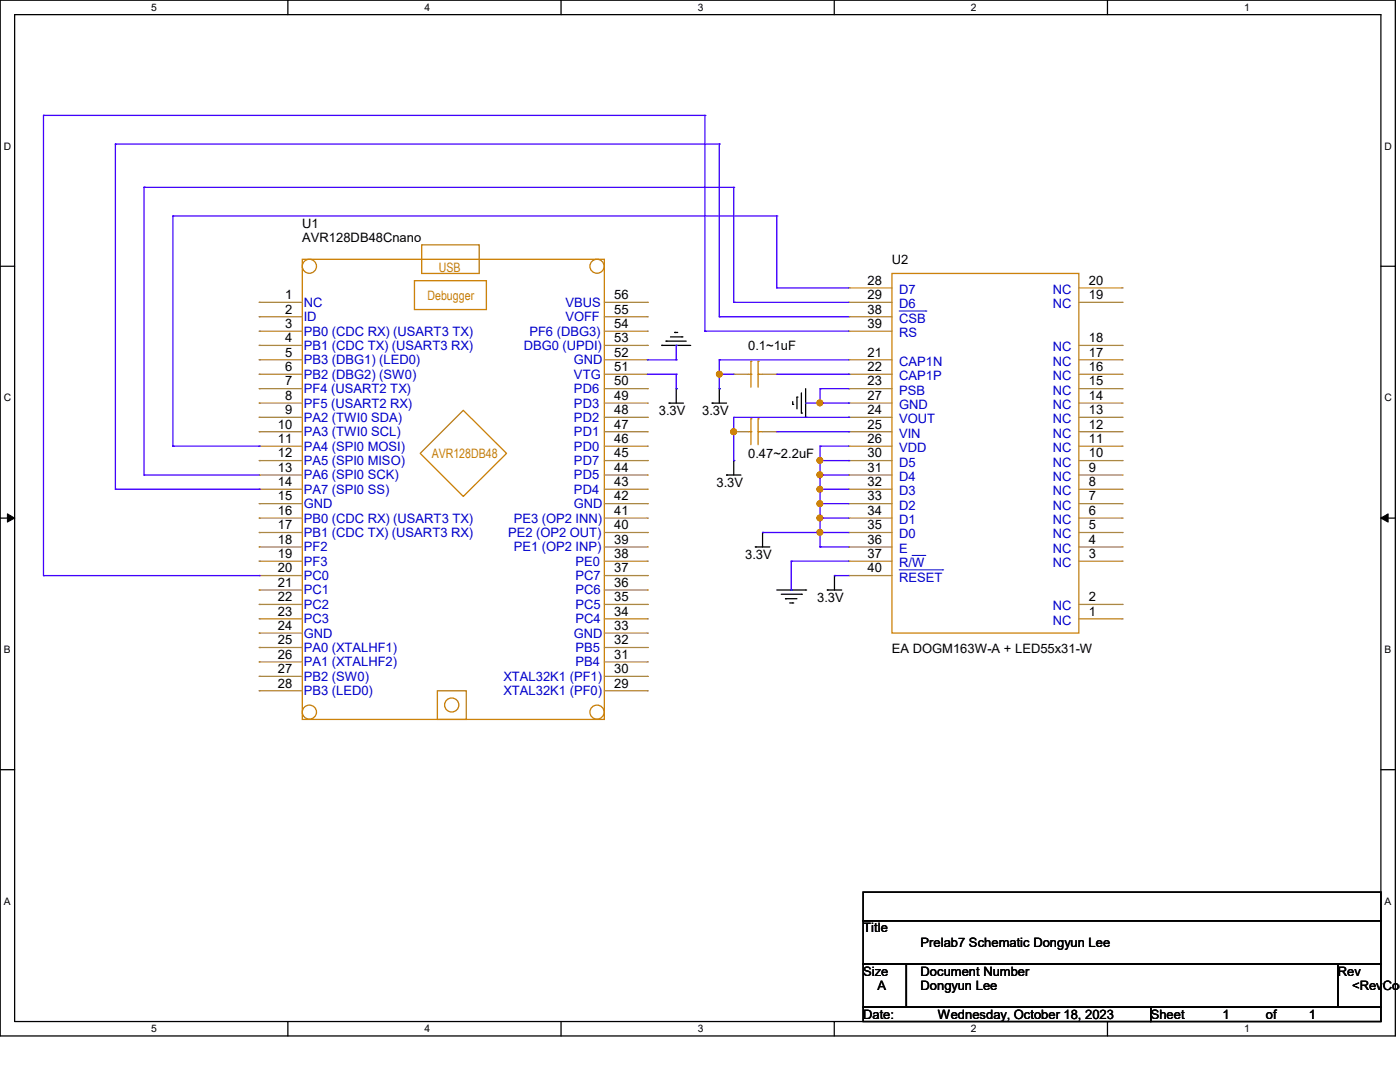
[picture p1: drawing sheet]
<svg xmlns="http://www.w3.org/2000/svg" width="279mm" height="216mm" viewBox="0 0 279 216" stroke-linecap="round" stroke-linejoin="round" font-family="sans-serif">
<path d="M0 0h278.5v206.7h-278.5zM2.9 2.9h272.7v200.9h-272.7z" fill="none" stroke="#000" stroke-width=".25"/>
<g fill="#fff">
<path d="M30.2 .3h1.1v2.3h-1.1z"/>
<path d="M30.2 204.1h1.1v2.3h-1.1z"/>
</g>
<path d="M57.4 0v2.9M57.4 203.8v2.9" fill="none" stroke="#000" stroke-width=".25"/>
<g fill="#fff">
<path d="M84.7 .3h1.1v2.3h-1.1z"/>
<path d="M84.7 204.1h1.1v2.3h-1.1z"/>
</g>
<path d="M112 0v2.9M112 203.8v2.9" fill="none" stroke="#000" stroke-width=".25"/>
<g fill="#fff">
<path d="M139.2 .3h1.1v2.3h-1.1z"/>
<path d="M139.2 204.1h1.1v2.3h-1.1z"/>
</g>
<path d="M166.5 0v2.9M166.5 203.8v2.9" fill="none" stroke="#000" stroke-width=".25"/>
<g fill="#fff">
<path d="M193.8 .3h1.1v2.3h-1.1z"/>
<path d="M193.8 204.1h1.1v2.3h-1.1z"/>
</g>
<path d="M221 0v2.9M221 203.8v2.9" fill="none" stroke="#000" stroke-width=".25"/>
<g fill="#fff">
<path d="M248.3 .3h1.1v2.3h-1.1z"/>
<path d="M248.3 204.1h1.1v2.3h-1.1z"/>
<path d="M.8 28h1.4v2.3h-1.4z"/>
<path d="M276.3 28h1.4v2.3h-1.4z"/>
<path d="M.8 78.2h1.4v2.3h-1.4z"/>
<path d="M276.3 78.2h1.4v2.3h-1.4z"/>
</g>
<path d="M0 53.1h2.9M275.6 53.1h2.9" fill="none" stroke="#000" stroke-width=".25"/>
<g fill="#fff">
<path d="M.8 128.5h1.3v2.2h-1.3z"/>
<path d="M276.3 128.5h1.3v2.2h-1.3z"/>
</g>
<path d="M0 103.4h2.9M275.6 103.4h2.9" fill="none" stroke="#000" stroke-width=".25"/>
<path d="M1.5 102.5l1.4 .9-1.4 .8zM275.6 103.4l1.4-.9v1.7z" fill="#000" stroke="#000" stroke-width=".2"/>
<g fill="#fff">
<path d="M.8 178.7h1.3v2.2h-1.3z"/>
<path d="M276.3 178.7h1.3v2.2h-1.3z"/>
</g>
<g fill="none" stroke="#000" stroke-width=".25">
<path d="M132.1 68.9h.1M132.1 68.9h5.7M132.9 68.1h.1M132.9 68.1h4M133.8 67.2h2.3M134.7 66.3h.1M134.7 66.3h.6M135 77.6h.1M135 77.6v2.8M136.1 67.2h.1M143.6 77.6h.1M143.6 77.6v2.8"/>
<path d="M159 79.2h.1M159 79.2v2.4M159.9 78.4v4M160.8 77.6v5.7M133.5 80.4h.1M133.5 80.4h2.9M142.1 80.4h.1M142.1 80.4h2.9M145 94.8h.1M145 94.8h2.9M146.4 91.9h.1M146.4 91.9v2.9"/>
<path d="M158.2 80.7h.1M158.2 80.1v.6M159.9 82.4h.1M160.8 83.3h.1M150.7 109.1h.1M150.7 109.1h2.9M152.2 106.3h.1M152.2 106.3v2.8M155 117.7h5.8M155.9 118.6h4M156.8 119.5h.1M156.8 119.5h2.2"/>
<path d="M159.9 118.6h.1M160.8 117.7h.1M165.1 117.7h.1M165.1 117.7h2.9M166.5 114.9h.1M166.5 114.9v2.8M157.6 120.3h.6M158.2 120.3h.1M0 153.6h2.9M275.6 153.6h2.9M172.3 178h103.3v5.7h-103.3zM172.3 183.7h103.3v8.7h-103.3z"/>
<path d="M172.3 192.4h8.6v8.6h-8.6zM180.9 192.4h86.1v8.6h-86.1zM267 192.4h8.6v8.6h-8.6zM172.3 201h57.4v2.8h-57.4zM229.7 201h45.9v2.8h-45.9z"/>
</g>
<g fill="none" stroke="#cc8006" stroke-width=".25">
<path d="M60.3 51.7h60.3v91.9h-60.3zM82.7 56h14.4v5.8h-14.4zM84.2 48.9h11.4v5.7h-11.4zM178 54.6h37.3v71.7h-37.3zM149.3 74.7h.6M149.9 74.7h.1M149.9 72.1h.1M149.9 72.1v5.2M151.3 72.1h.1M151.3 74.7h.1M151.3 72.1v5.2M151.3 74.7h.9"/>
<path d="M89.6 84.7l2.9-2.8 8.6 8.6-8.6 8.6-8.6-8.6zM149.3 86.1h.6M149.9 86.1h.1M149.9 83.6h.1M149.9 83.6v5.1M151.3 83.6h.1M151.3 86.1h.1M151.3 86.1h.9M151.3 83.6v5.1M87.3 137.8h5.7v5.8h-5.7z"/>
<circle cx="61.8" cy="53.1" r="1.41"/>
<circle cx="119.2" cy="53.1" r="1.41"/>
<circle cx="61.8" cy="142.1" r="1.41"/>
<circle cx="90.2" cy="140.7" r="1.41"/>
<circle cx="119.2" cy="142.1" r="1.41"/>
</g>
<g fill="none" stroke="#a84" stroke-width=".25">
<path d="M169.4 57.4h.1M169.4 57.4h8.6M215.3 57.4h8.6M223.9 57.4h.1M51.7 60.3h.1M51.7 63.2h.1M51.7 66.1h.1M51.7 68.9h.1M51.7 71.8h.1M51.7 74.7h.1M51.7 77.6h.1M51.7 77.6h8.6"/>
<path d="M51.7 74.7h8.6M51.7 71.8h8.6M51.7 68.9h8.6M51.7 60.3h8.6M51.7 63.2h8.6M51.7 66.1h8.6M120.6 77.6h8.6M120.6 74.7h8.6M120.6 71.8h8.6M120.6 68.9h8.6M120.6 60.3h8.6M120.6 63.2h8.6"/>
<path d="M120.6 66.1h8.6M129.2 60.3h.1M129.2 63.2h.1M129.2 66.1h.1M129.2 68.9h.1M129.2 71.8h.1M129.2 74.7h.1M129.2 77.6h.1M146.4 74.7h.1M146.4 74.7h2.9M152.2 74.7h2.8M155 74.7h.1"/>
<path d="M169.4 71.8h.1M169.4 74.7h.1M169.4 77.6h.1M169.4 60.3h.1M169.4 63.2h.1M169.4 66.1h.1M169.4 77.6h8.6M169.4 74.7h8.6M169.4 71.8h8.6M169.4 60.3h8.6M169.4 63.2h8.6M169.4 66.1h8.6"/>
<path d="M215.3 77.6h8.6M215.3 74.7h8.6M215.3 71.8h8.6M215.3 68.9h8.6M215.3 60.3h8.6M223.9 77.6h.1M223.9 74.7h.1M223.9 71.8h.1M223.9 68.9h.1M223.9 60.3h.1M51.7 80.4h.1M51.7 83.3h.1"/>
<path d="M51.7 86.1h.1M51.7 89h.1M51.7 91.9h.1M51.7 94.8h.1M51.7 97.6h.1M51.7 97.6h8.6M51.7 94.8h8.6M51.7 91.9h8.6M51.7 89h8.6M51.7 86.1h8.6M51.7 83.3h8.6M51.7 80.4h8.6"/>
<path d="M120.6 97.6h8.6M120.6 94.8h8.6M120.6 91.9h8.6M120.6 89h8.6M120.6 86.1h8.6M120.6 83.3h8.6M120.6 80.4h8.6M129.2 80.4h.1M129.2 83.3h.1M129.2 86.1h.1M129.2 89h.1M129.2 91.9h.1"/>
<path d="M129.2 94.8h.1M129.2 97.6h.1M146.4 86.1h.1M146.4 86.1h2.9M152.2 86.1h2.8M155 86.1h.1M169.4 83.3h.1M169.4 86.1h.1M169.4 89h.1M169.4 80.4h.1M169.4 91.9h.1M169.4 94.8h.1"/>
<path d="M169.4 97.6h.1M169.4 97.6h8.6M169.4 94.8h8.6M169.4 91.9h8.6M169.4 89h8.6M169.4 86.1h8.6M169.4 83.3h8.6M169.4 80.4h8.6M215.3 97.6h8.6M215.3 94.8h8.6M215.3 91.9h8.6M215.3 89h8.6"/>
<path d="M215.3 86.1h8.6M215.3 83.3h8.6M215.3 80.4h8.6M223.9 97.6h.1M223.9 94.8h.1M223.9 91.9h.1M223.9 89h.1M223.9 86.1h.1M223.9 83.3h.1M223.9 80.4h.1M51.7 100.5h.1M51.7 103.4h.1"/>
<path d="M51.7 106.3h.1M51.7 109.1h.1M51.7 112h.1M51.7 114.9h.1M51.7 117.7h.1M51.7 112h8.6M51.7 109.1h8.6M51.7 106.3h8.6M51.7 103.4h8.6M51.7 100.5h8.6M51.7 114.9h8.6M51.7 117.7h8.6"/>
<path d="M120.6 112h8.6M120.6 109.1h8.6M120.6 106.3h8.6M120.6 103.4h8.6M120.6 100.5h8.6M120.6 114.9h8.6M120.6 117.7h8.6M129.2 100.5h.1M129.2 103.4h.1M129.2 106.3h.1M129.2 109.1h.1M129.2 112h.1"/>
<path d="M129.2 114.9h.1M129.2 117.7h.1M169.4 100.5h.1M169.4 103.4h.1M169.4 106.3h.1M169.4 109.1h.1M169.4 112h.1M169.4 114.9h.1M169.4 112h8.6M169.4 109.1h8.6M169.4 106.3h8.6M169.4 103.4h8.6"/>
<path d="M169.4 100.5h8.6M169.4 114.9h8.6M215.3 112h8.6M215.3 109.1h8.6M215.3 106.3h8.6M215.3 103.4h8.6M215.3 100.5h8.6M223.9 112h.1M223.9 109.1h.1M223.9 106.3h.1M223.9 103.4h.1M223.9 100.5h.1"/>
<path d="M51.7 120.6h.1M51.7 123.5h.1M51.7 126.3h.1M51.7 129.2h.1M51.7 132.1h.1M51.7 135h.1M51.7 137.8h.1M51.7 123.5h8.6M51.7 120.6h8.6M51.7 126.3h8.6M51.7 129.2h8.6M51.7 132.1h8.6"/>
<path d="M51.7 135h8.6M51.7 137.8h8.6M120.6 123.5h8.6M120.6 120.6h8.6M120.6 126.3h8.6M120.6 129.2h8.6M120.6 132.1h8.6M120.6 135h8.6M120.6 137.8h8.6M129.2 120.6h.1M129.2 123.5h.1M129.2 126.3h.1"/>
<path d="M129.2 129.2h.1M129.2 132.1h.1M129.2 135h.1M129.2 137.8h.1M215.3 123.5h8.6M215.3 120.6h8.6M223.9 123.5h.1M223.9 120.6h.1"/>
</g>
<path d="M179.5 62.1h5.3M184.8 62.1h.1M179.5 113.7h8.6M182 110.8h2.6M184.6 110.8h.1M188.1 113.7h.1" fill="none" stroke="#00c" stroke-width=".2"/>
<g fill="none" stroke="#4200ff" stroke-width=".25">
<path d="M8.7 23h.1M8.7 23h132M8.7 23v91.9M23 28.7h.1M23 28.7h120.6M23 28.7v68.9M28.7 37.4h.1M28.7 37.4h117.7M28.7 37.4v57.4M140.7 23h.1M140.7 23v43.1M143.6 28.7h.1"/>
<path d="M143.6 28.7v34.5M146.4 37.4h.1M146.4 37.4v22.9M34.5 43.1h.1M34.5 43.1h120.5M34.5 43.1v45.9M155 57.4h.1M155 43.1h.1M155 57.4h14.4M155 43.1v14.3M129.2 71.8h5.8M129.2 74.7h5.8"/>
<path d="M135 71.8h.1M135 68.9h.1M135 74.7h.1M135 77.6h.1M135 68.9v2.9M135 74.7v2.9M140.7 66.1h.1M140.7 66.1h28.7M143.6 63.2h.1M143.6 71.8h.1M143.6 74.7h.1M143.6 77.6h.1"/>
<path d="M143.6 63.2h25.8M143.6 71.8v5.8M143.6 71.8h25.8M143.6 74.7h2.8M146.4 60.3h.1M146.4 60.3h23M155 74.7h14.4M163.7 77.6h.1M163.7 77.6v2.8M163.7 77.6h5.7M169.4 74.7h.1M23 97.6h.1"/>
<path d="M23 97.6h28.7M28.7 94.8h.1M28.7 94.8h23M34.5 89h.1M34.5 89h17.2M51.7 89h.1M51.7 97.6h.1M146.4 86.1h.1M146.4 91.9h.1M155 86.1h14.4M160.8 80.4h8.6M163.7 80.4h.1"/>
<path d="M163.7 94.8h.1M163.7 97.6h.1M163.7 89h.1M163.7 91.9h.1M163.7 89h5.7M163.7 94.8h5.7M163.7 97.6h5.7M163.7 89v20.1M163.7 91.9h5.7M169.4 91.9h.1M169.4 86.1h.1M169.4 83.3h.1"/>
<path d="M169.4 80.4h.1M169.4 83.3h-23v8.6M8.7 114.9h.1M8.7 114.9h43M51.7 114.9h.1M152.2 106.3h.1M152.2 106.3h17.2M157.9 112h.1M157.9 117.7h.1M157.9 112h11.5M157.9 112v5.7M163.7 109.1h.1"/>
<path d="M163.7 100.5h.1M163.7 103.4h.1M163.7 106.3h.1M163.7 109.1h5.7M163.7 100.5h5.7M163.7 103.4h5.7M166.5 114.9h.1M166.5 114.9h2.9"/>
</g>
<g fill="#f00" stroke="#f00" stroke-width=".25">
<circle cx="163.6" cy="94.7" r=".55"/>
<circle cx="163.6" cy="97.6" r=".55"/>
<circle cx="163.6" cy="100.5" r=".55"/>
<circle cx="163.6" cy="103.4" r=".55"/>
<circle cx="163.6" cy="106.2" r=".55"/>
<circle cx="146.4" cy="86.1" r=".56"/>
<circle cx="143.6" cy="74.7" r=".55"/>
<circle cx="163.6" cy="80.4" r=".55"/>
<circle cx="163.6" cy="91.9" r=".55"/>
</g>
<g font-size="2.6">
<text x="60.3" y="45.4">U1</text>
<text x="60.3" y="48.3">AVR128DB48Cnano</text>
<text x="178" y="52.6">U2</text>
<text x="56.9" y="59.7">1</text>
<text x="122.6" y="59.7">56</text>
<text x="173.1" y="56.8">28</text>
<text x="173.1" y="59.7">29</text>
<text x="217.3" y="59.7">19</text>
<text x="217.3" y="56.8">20</text>
<text x="56.9" y="62.6">2</text>
<text x="56.9" y="65.4">3</text>
<text x="122.6" y="62.6">55</text>
<text x="122.6" y="65.4">54</text>
<text x="173.1" y="62.6">38</text>
<text x="173.1" y="65.4">39</text>
<text x="56.9" y="68.3">4</text>
<text x="56.9" y="71.2">5</text>
<text x="122.6" y="68.3">53</text>
<text x="122.6" y="71.2">52</text>
<text x="149.3" y="69.8">0.1~1uF</text>
<text x="173.1" y="71.2">21</text>
<text x="217.3" y="71.2">17</text>
<text x="217.3" y="68.3">18</text>
<text x="56.9" y="74">6</text>
<text x="56.9" y="76.9">7</text>
<text x="122.6" y="74">51</text>
<text x="122.6" y="76.9">50</text>
<text x="173.1" y="74">22</text>
<text x="173.1" y="76.9">23</text>
<text x="217.3" y="76.9">15</text>
<text x="217.3" y="74">16</text>
<text x="56.9" y="79.8">8</text>
<text x="56.9" y="82.6">9</text>
<text x="122.6" y="79.8">49</text>
<text x="122.6" y="82.6">48</text>
<text x="131.5" y="82.8">3.3V</text>
<text x="140.1" y="82.8">3.3V</text>
<text x="173.1" y="82.6">24</text>
<text x="173.1" y="79.8">27</text>
<text x="217.3" y="82.6">13</text>
<text x="217.3" y="79.8">14</text>
<text x="55.5" y="85.5">10</text>
<text x="55.5" y="88.4">11</text>
<text x="122.6" y="85.5">47</text>
<text x="122.6" y="88.4">46</text>
<text x="173.1" y="85.5">25</text>
<text x="173.1" y="88.4">26</text>
<text x="217.3" y="88.4">11</text>
<text x="217.3" y="85.5">12</text>
<text x="55.5" y="91.3">12</text>
<text x="55.5" y="94.1">13</text>
<text x="122.6" y="91.3">45</text>
<text x="122.6" y="94.1">44</text>
<text x="149.3" y="91.4">0.47~2.2uF</text>
<text x="173.1" y="91.3">30</text>
<text x="173.1" y="94.1">31</text>
<text x="217.3" y="94.1">9</text>
<text x="217.3" y="91.3">10</text>
<text x="55.5" y="97">14</text>
<text x="55.5" y="99.9">15</text>
<text x="122.6" y="97">43</text>
<text x="122.6" y="99.9">42</text>
<text x="143" y="97.1">3.3V</text>
<text x="173.1" y="97">32</text>
<text x="173.1" y="99.9">33</text>
<text x="217.3" y="99.9">7</text>
<text x="217.3" y="97">8</text>
<text x="55.5" y="102.7">16</text>
<text x="55.5" y="105.6">17</text>
<text x="122.6" y="102.7">41</text>
<text x="122.6" y="105.6">40</text>
<text x="173.1" y="102.7">34</text>
<text x="173.1" y="105.6">35</text>
<text x="217.3" y="105.6">5</text>
<text x="217.3" y="102.7">6</text>
<text x="55.5" y="108.5">18</text>
<text x="55.5" y="111.3">19</text>
<text x="122.6" y="108.5">39</text>
<text x="122.6" y="111.3">38</text>
<text x="148.7" y="111.5">3.3V</text>
<text x="173.1" y="108.5">36</text>
<text x="173.1" y="111.3">37</text>
<text x="217.3" y="111.3">3</text>
<text x="217.3" y="108.5">4</text>
<text x="55.5" y="114.2">20</text>
<text x="55.5" y="117.1">21</text>
<text x="55.5" y="120">22</text>
<text x="122.6" y="114.2">37</text>
<text x="122.6" y="117.1">36</text>
<text x="122.6" y="120">35</text>
<text x="173.1" y="114.2">40</text>
<text x="217.3" y="120">2</text>
<text x="55.5" y="122.9">23</text>
<text x="55.5" y="125.7">24</text>
<text x="122.6" y="122.9">34</text>
<text x="122.6" y="125.7">33</text>
<text x="163.1" y="120.1">3.3V</text>
<text x="217.3" y="122.9">1</text>
<text x="55.5" y="128.6">25</text>
<text x="55.5" y="131.4">26</text>
<text x="122.6" y="128.6">32</text>
<text x="122.6" y="131.4">31</text>
<text x="178" y="130.4">EA DOGM163W-A + LED55x31-W</text>
<text x="55.5" y="134.3">27</text>
<text x="55.5" y="137.2">28</text>
<text x="122.6" y="134.3">30</text>
<text x="122.6" y="137.2">29</text>
<text x="172.3" y="186.1">Title</text>
<text x="183.7" y="188.9">Prelab7 Schematic Dongyun Lee</text>
<text x="172.3" y="194.7">Size</text>
<text x="175.1" y="197.6">A</text>
<text x="183.7" y="194.7">Document Number</text>
<text x="183.7" y="197.6">Dongyun Lee</text>
<text x="267" y="194.7">Rev</text>
<text x="269.8" y="197.6">&lt;RevCod</text>
<text x="172.3" y="203.3">Date:</text>
<text x="187.2" y="203.3">Wednesday, October 18, 2023</text>
<text x="229.7" y="203.3">Sheet</text>
<text x="244" y="203.3">1</text>
<text x="252.6" y="203.3">of</text>
<text x="261.2" y="203.3">1</text>
</g>
<g font-size="2.6" fill="#cc8006">
<text x="85.3" y="59.9">Debugger</text>
<text x="87.6" y="54.2">USB</text>
<text x="86.1" y="91.5">AVR128DB48</text>
</g>
<g font-size="2.6" fill="#00c">
<text x="179.4" y="58.6">D7</text>
<text x="210.1" y="58.6">NC</text>
<text x="60.6" y="61.2">NC</text>
<text x="60.6" y="64.1">ID</text>
<text x="112.9" y="61.2">VBUS</text>
<text x="112.9" y="64.1">VOFF</text>
<text x="179.4" y="61.5">D6</text>
<text x="179.4" y="64.4">CSB</text>
<text x="210.1" y="61.5">NC</text>
<text x="60.6" y="67">PB0 (CDC RX) (USART3 TX)</text>
<text x="60.6" y="69.8">PB1 (CDC TX) (USART3 RX)</text>
<text x="104.5" y="69.8">DBG0 (UPDI)</text>
<text x="105.7" y="67">PF6 (DBG3)</text>
<text x="179.4" y="67.3">RS</text>
<text x="210.1" y="70.1">NC</text>
<text x="60.6" y="72.7">PB3 (DBG1) (LED0)</text>
<text x="60.6" y="75.6">PB2 (DBG2) (SW0)</text>
<text x="114.6" y="72.7">GND</text>
<text x="114.6" y="75.6">VTG</text>
<text x="179.4" y="73">CAP1N</text>
<text x="179.4" y="75.9">CAP1P</text>
<text x="210.1" y="75.9">NC</text>
<text x="210.1" y="73">NC</text>
<text x="60.6" y="78.4">PF4 (USART2 TX)</text>
<text x="60.6" y="81.3">PF5 (USART2 RX)</text>
<text x="114.6" y="78.4">PD6</text>
<text x="114.6" y="81.3">PD3</text>
<text x="179.4" y="78.7">PSB</text>
<text x="179.4" y="81.6">GND</text>
<text x="210.1" y="81.6">NC</text>
<text x="210.1" y="78.7">NC</text>
<text x="60.6" y="84.2">PA2 (TWI0 SDA)</text>
<text x="60.6" y="87">PA3 (TWI0 SCL)</text>
<text x="60.6" y="89.9">PA4 (SPI0 MOSI)</text>
<text x="114.6" y="84.2">PD2</text>
<text x="114.6" y="87">PD1</text>
<text x="114.6" y="89.9">PD0</text>
<text x="179.4" y="84.5">VOUT</text>
<text x="179.4" y="87.3">VIN</text>
<text x="210.1" y="87.3">NC</text>
<text x="210.1" y="84.5">NC</text>
<text x="60.6" y="92.8">PA5 (SPI0 MISO)</text>
<text x="60.6" y="95.7">PA6 (SPI0 SCK)</text>
<text x="114.6" y="92.8">PD7</text>
<text x="114.6" y="95.7">PD5</text>
<text x="179.4" y="90.2">VDD</text>
<text x="179.4" y="93.1">D5</text>
<text x="179.4" y="96">D4</text>
<text x="210.1" y="96">NC</text>
<text x="210.1" y="93.1">NC</text>
<text x="210.1" y="90.2">NC</text>
<text x="60.6" y="98.6">PA7 (SPI0 SS)</text>
<text x="60.6" y="101.4">GND</text>
<text x="114.6" y="98.6">PD4</text>
<text x="114.6" y="101.4">GND</text>
<text x="179.4" y="98.8">D3</text>
<text x="179.4" y="101.7">D2</text>
<text x="210.1" y="101.7">NC</text>
<text x="210.1" y="98.8">NC</text>
<text x="60.6" y="104.3">PB0 (CDC RX) (USART3 TX)</text>
<text x="60.6" y="107.1">PB1 (CDC TX) (USART3 RX)</text>
<text x="101.4" y="107.1">PE2 (OP2 OUT)</text>
<text x="102.5" y="104.3">PE3 (OP2 INN)</text>
<text x="179.4" y="104.6">D1</text>
<text x="179.4" y="107.4">D0</text>
<text x="210.1" y="107.4">NC</text>
<text x="210.1" y="104.6">NC</text>
<text x="60.6" y="110">PF2</text>
<text x="60.6" y="112.9">PF3</text>
<text x="102.5" y="110">PE1 (OP2 INP)</text>
<text x="114.8" y="112.9">PE0</text>
<text x="179.4" y="110.3">E</text>
<text x="179.4" y="113.2">R/W</text>
<text x="210.1" y="113.2">NC</text>
<text x="210.1" y="110.3">NC</text>
<text x="60.6" y="115.7">PC0</text>
<text x="60.6" y="118.6">PC1</text>
<text x="114.8" y="115.7">PC7</text>
<text x="114.8" y="118.6">PC6</text>
<text x="179.4" y="116">RESET</text>
<text x="60.6" y="121.5">PC2</text>
<text x="60.6" y="124.4">PC3</text>
<text x="114.8" y="121.5">PC5</text>
<text x="114.8" y="124.4">PC4</text>
<text x="210.1" y="124.7">NC</text>
<text x="210.1" y="121.8">NC</text>
<text x="60.6" y="127.3">GND</text>
<text x="60.6" y="130.1">PA0 (XTALHF1)</text>
<text x="114.6" y="127.3">GND</text>
<text x="114.8" y="130.1">PB5</text>
<text x="60.6" y="133">PA1 (XTALHF2)</text>
<text x="60.6" y="135.8">PB2 (SW0)</text>
<text x="100.5" y="135.8">XTAL32K1 (PF1)</text>
<text x="114.8" y="133">PB4</text>
<text x="60.6" y="138.7">PB3 (LED0)</text>
<text x="100.5" y="138.7">XTAL32K1 (PF0)</text>
</g>
<g font-size="2.1">
<text x="30.2" y="2.2">5</text>
<text x="84.7" y="2.2">4</text>
<text x="139.2" y="2.2">3</text>
<text x="193.8" y="2.2">2</text>
<text x="248.3" y="2.2">1</text>
<text x=".8" y="29.8">D</text>
<text x="276.3" y="29.8">D</text>
<text x=".8" y="80.1">C</text>
<text x="276.3" y="80.1">C</text>
<text x=".8" y="130.3">B</text>
<text x="276.3" y="130.3">B</text>
<text x=".8" y="180.5">A</text>
<text x="276.3" y="180.5">A</text>
<text x="30.2" y="206">5</text>
<text x="84.7" y="206">4</text>
<text x="139.2" y="206">3</text>
<text x="193.8" y="206">2</text>
<text x="248.3" y="206">1</text>
</g>
</svg>
